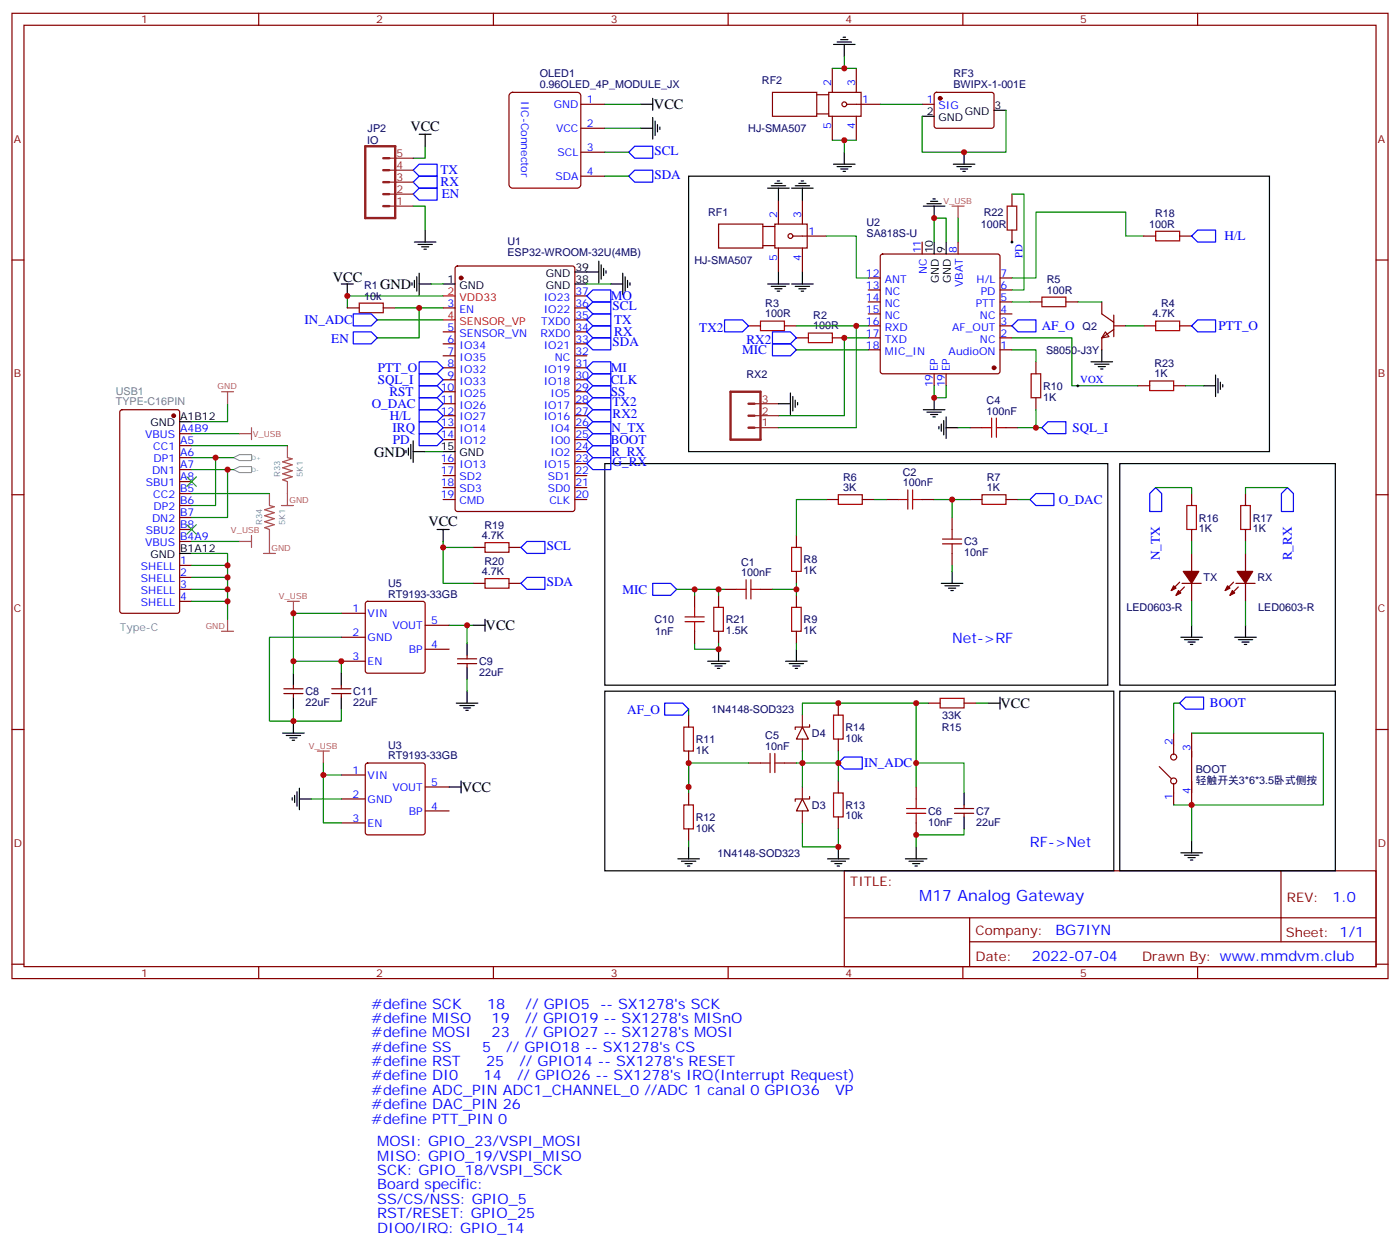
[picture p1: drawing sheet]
<svg xmlns="http://www.w3.org/2000/svg" width="412mm" height="367mm" viewBox="0 0 412 367" stroke-linecap="round" stroke-linejoin="round" font-family="sans-serif">
<g fill="none" stroke="#870000" stroke-width=".35">
<path d="M3.5 3.9h405.4v284.4h-405.4zM7.1 7.4h398.2v277.3h-398.2zM76.2 3.9v3.5M145.3 3.9v3.5M214.5 3.9v3.5M283.6 3.9v3.5M352.8 3.9v3.5M229.3 58.9v7.1M236.4 58.9v7.1M3.5 76.6h3.6M134.3 78.6l.5-.2h33.8l.7 .4v71.2l-.4 .6-34.1 .1-.7-.5v-71.1zM211.7 66h13v7.1h-13z"/>
<path d="M224.7 72.4h3.5M224.7 66.7h3.5M228.2 66h9.6v7.1h-9.6zM229.3 73.1v7M233.5 69.5h9.9M236.4 73.1v7M259.5 75l.5-.2h33.9l.5 .2 .2 .5v33.9l-.3 .5-.4 .2h-33.9l-.5-.2-.2-.5v-33.9zM271.6 71.3v3.5M282.2 71.3v3.5M336.9 69.5h3.5M347.5 69.5h3.5M405.3 76.6h3.6"/>
<path d="M102.3 90.7h3.5M112.9 90.7h3.5M130.5 90.7h3.6M130.5 97.8h3.6M169.3 90.7h3.6M169.3 97.8h3.6M169.3 94.2h3.6M169.3 87.2h3.6M220.5 96h3.5M231.1 96h3.5M234.6 99.5h3.5M245.2 99.5h3.5"/>
<path d="M255.8 99.5h3.5M255.8 96h3.5M255.8 92.5h3.5M255.8 88.9h3.5M255.8 85.4h3.5M255.8 81.9h3.5M294.6 99.5h3.5M294.6 96h3.5M294.6 92.5h3.5M294.6 88.9h3.5M294.6 85.4h3.5M294.6 81.9h3.5"/>
<path d="M303.4 88.9h3.5M314 88.9h3.5M324.6 88.9v3.6l3.5 2.4M325.6 97.8l1.1 1.4-2.1 .3zM328.1 96h3.5M328.1 97l-3.5 2.5v3.5M328.1 92.8v6.4M336.9 96h3.5M347.5 96h3.5M130.5 101.3h3.6M130.5 104.8h3.6M130.5 108.3h3.6"/>
<path d="M130.5 111.9h3.6M130.5 115.4h3.6M130.5 118.9h3.6M169.3 101.3h3.6M169.3 104.8h3.6M169.3 108.3h3.6M169.3 111.9h3.6M169.3 115.4h3.6M169.3 118.9h3.6M255.8 103h3.5M275.2 110.1v3.5M278.7 110.1v3.5"/>
<path d="M294.6 103h3.5M305.2 106.6v3.5M305.2 117.2v3.5M35.5 120.9l.5-.2h16.2l.7 .4v58.9l-.4 .6-16.5 .1-.7-.5v-58.8zM52.9 127.7h3.5M52.9 131.3h3.5M52.9 134.8h3.5M52.9 138.3h3.5M130.5 122.4h3.6M130.5 126h3.6M130.5 129.5h3.6M130.5 136.6h3.6"/>
<path d="M169.3 122.4h3.6M169.3 126h3.6M169.3 129.5h3.6M169.3 136.6h3.6M169.3 133h3.6M285.8 126h3.5M296.3 126h3.6M3.5 145.7h3.6M52.9 141.9h3.5M52.9 145.4h3.5M52.9 148.9h3.5M52.9 152.4h3.5"/>
<path d="M52.9 156h3.5M52.9 159.5h3.5M130.5 140.1h3.6M130.5 143.6h3.6M130.5 147.1h3.6M169.3 140.1h3.6M169.3 143.6h3.6M169.3 147.1h3.6M234.6 157.7v3.6M243.4 147.1h3.5M254 147.1h3.5M261.1 147.1h3.5"/>
<path d="M271.6 147.1h3.6M280.5 152.4v3.6M285.8 147.1h3.5M296.3 147.1h3.6M351 145.4v3.5M351 156v3.5M366.9 145.4v3.5M366.9 156v3.5M405.3 145.7h3.6M52.9 173.6h3.5M52.9 166.5h3.5M52.9 170.1h3.5"/>
<path d="M52.9 177.1h3.5M213.4 173.6h3.6M224 173.6h3.5M234.6 168.3v3.5M234.6 175.4v3.5M280.5 163v3.5M347.5 171.5l-2.5 2.5M348.2 171.8h5.6M348.9 172.9l-2.5 2.5M351 163v5.3M351 171.8v5.3M363.4 171.5l-2.5 2.5"/>
<path d="M364.1 171.8h5.6M364.8 172.9l-2.5 2.5M366.9 163v5.3M366.9 171.8v5.3M234.6 185.9v3.6M3.5 214.9h3.6M202.8 210.6v3.6M236.4 214.2l1.7 3.5h-3.5zM238.5 213.5v.7h-4.3v.7M246.9 207.1v3.5M246.9 217.7v3.5M273.4 207.1h3.5"/>
<path d="M284 207.1h3.5M405.3 214.9h3.6M202.8 221.2v3.6M202.8 233.6v3.5M220.5 224.8h3.5M231.1 224.8h3.5M236.4 235.3l1.7 3.6h-3.5zM238.5 234.6v.7h-4.3v.7M246.9 230v3.6M269.9 231.8v3.5M281.2 239.6h5.6M281.2 238.2h5.6"/>
<path d="M284 237.1v1.1M284 239.6v1M202.8 244.2v3.5M246.9 240.6v3.6M248.7 256.5h156.6v28.2h-156.6zM269.9 242.4v3.5M377.3 256.5v20.9M248.7 270.4h156.5M285.6 277.4h119.6M285.6 270.4v14.1M3.5 284h3.6M76.2 284.7v3.6"/>
<path d="M145.3 284.7v3.6M214.5 284.7v3.6M283.6 284.7v3.6M352.8 284.7v3.6M405.3 284h3.6"/>
<circle cx="232.8" cy="69.5" r=".71"/>
</g>
<g fill="#870000" stroke="#870000" stroke-width=".35">
<path d="M348.5 168.3h4.6l-2.1 3.5z"/>
<path d="M345.7 172.5l.7 .7-1.4 .8z"/>
<path d="M347.1 174l.7 .7-1.4 .7z"/>
<path d="M364.4 168.3h4.6l-2.1 3.5z"/>
<path d="M361.6 172.5l.7 .7-1.4 .8z"/>
<path d="M363 174l.7 .7-1.4 .7z"/>
<circle cx="135.8" cy="81.9" r=".53"/>
<circle cx="292.8" cy="108.3" r=".53"/>
<circle cx="51.2" cy="122.4" r=".53"/>
</g>
<g fill="none" stroke="#000" stroke-width=".35">
<path d="M202.8 51.9h171.1v81.1h-171.1zM226.1 55.4h6.4M227.2 54.7h4.2M228.2 54h2.2M229 53.3h.7M229.3 55.4v3.5M233.2 55.4h6.3M234.2 54.7h4.3M235.3 54h2.1M236 53.3h.7M236.4 55.4v3.5M274.1 59.3h2.1"/>
<path d="M274.8 58.6h.7M176.4 76.9v6.4M177.1 78v4.2M177.8 79.1v2.1M178.5 79.8v.7M272 60.7h6.3M273 60h4.3M275.2 60.7v3.5M275.2 71.3v3.5M278.7 71.3v3.5M100.5 83.6h3.6M102.3 83.6v3.6"/>
<path d="M121.4 83.3v.7M122.1 82.6v2.1M122.8 81.5v4.3M123.5 83.6h3.5M123.5 80.5v6.3M130.5 83.6h3.6M169.3 83.6h3.6M169.3 80.1h7.1M179.9 83.6h3.5M183.4 80.5v6.3M184.1 81.5v4.3M184.9 82.6v2.1"/>
<path d="M185.6 83.3v.7M226.1 83.6h6.4M227.2 84.3h4.2M228.2 85.1h2.2M229 85.8h.7M229.3 80.1v3.5M233.2 83.6h6.3M234.2 84.3h4.3M235.3 85.1h2.1M236 85.8h.7M236.4 80.1v3.5M275.2 117.2v3.5"/>
<path d="M321.4 106.6h6.3M322.4 107.3h4.3M323.5 108h2.1M324.2 108.7h.7M324.6 103v3.6M52.9 124.2h3.5M119.6 132.7v.7M120.3 132v2.1M121 130.9v4.2M121.7 133h3.5M121.7 129.9v6.3M130.5 133h3.6"/>
<path d="M178.2 136.6h148.1v65.2h-148.1zM272 120.7h6.3M273 121.4h4.3M274.1 122.1h2.1M274.8 122.8h.7M276.6 125.6v.7M277.3 124.9v2.1M278 123.9v4.2M278.7 122.8v6.4M278.7 126h3.5M329.8 136.6h63.5v65.2h-63.5zM52.9 163h3.5"/>
<path d="M277.3 171.8h6.3M278.3 172.5h4.3M279.4 173.2h2.1M280.1 174h.7M280.5 168.3v3.5M231.4 194.8h6.4M232.5 195.5h4.2M233.5 196.2h2.2M234.2 196.9h.7M234.6 191.2v3.6M347.8 187.7h6.4M348.9 188.4h4.2"/>
<path d="M350 189.1h2.1M350.7 189.8h.7M351 184.2v3.5M363.7 187.7h6.4M364.8 188.4h4.2M365.8 189.1h2.1M366.5 189.8h.7M366.9 184.2v3.5M178.2 203.6h149.9v52.9h-149.9zM291 207.1h3.6M294.6 205.4v3.5M329.8 203.6h63.5v52.9h-63.5z"/>
<path d="M284 233.6v3.5M199.7 253h6.3M200.7 253.7h4.3M201.8 254.4h2.1M202.5 255.1h.7M202.8 249.4v3.6M243.8 253h6.3M244.8 253.7h4.3M245.9 254.4h2.1M246.6 255.1h.7M246.9 249.4v3.6M266.7 253h6.3"/>
<path d="M267.8 253.7h4.2M268.8 254.4h2.1M269.5 255.1h.7M269.9 249.4v3.6M284 240.6v3.6M347.8 251.2h6.4M348.9 251.9h4.2M350 252.6h2.1M350.7 253.3h.7M351 247.7v3.5"/>
</g>
<path d="M130.5 87.2h3.6M130.5 94.2h3.6" fill="none" stroke="#f00" stroke-width=".35"/>
<g fill="none" stroke="#008700" stroke-width=".35">
<path d="M243.4 69.5h8.8v12.4h3.6M275.2 71.3v-7.1h3.5v7.1M336.9 69.5h-5.3v-7h-26.4v19.4h-7.1M116.4 90.7h14.1M127 83.6h3.5M130.5 87.2h-28.2v3.5M172.9 83.6h7M234.6 96h21.2M255.8 99.5h-7.1v22.9h-19.4M298.1 88.9h5.3M317.5 88.9h7.1M331.6 96h5.3"/>
<path d="M67 118.9v5.3h-10.6M234.6 103h21.2M275.2 113.6v3.6h3.5v-3.6M298.1 103h7.1v3.6M56.4 138.3h10.6v14.1h-10.6M56.4 134.8h7.1v14.1h-7.1M56.4 127.7h14.2M125.2 133h5.3M282.2 126h3.6M299.9 126h5.3M305.2 120.7v5.3h1.7M56.4 159.5h14.2"/>
<path d="M243.4 147.1h-8.8v10.6M257.5 147.1h3.6M275.2 147.1h5.3v5.3M280.5 147.1h5.3M299.9 147.1h3.5M340.4 143.6h10.6v1.8M351 159.5v3.5M366.9 159.5v3.5M379.2 143.6h-12.3v1.8M234.6 171.8v1.8h-7.1M234.6 173.6v1.8M280.5 166.5v1.8"/>
<path d="M351 177.1v7.1M366.9 177.1v7.1M234.6 189.5v1.7M202.8 208.9v1.7M269.9 207.1v24.7M273.4 207.1h-37v3.5M287.5 207.1h3.5M351 215.9h38.8v21.2h-38.8v10.6M202.8 224.8v8.8M220.5 224.8h-17.7v7M234.6 224.8h12.3M236.4 221.2v10.6"/>
<path d="M246.9 221.2v8.8M269.9 224.8h14.1v8.8M202.8 247.7v1.7M236.4 242.4v7h10.5v-5.2M284 244.2v1.7h-14.1v3.5"/>
</g>
<g fill="none" stroke="#a10000" stroke-width=".35">
<path d="M340.4 68.1h7.1v2.8h-7.1zM105.8 89.3h7.1v2.8h-7.1zM224 94.6h7.1v2.8h-7.1zM238.1 98.1h7.1v2.8h-7.1zM306.9 87.5h7.1v2.8h-7.1zM340.4 94.6h7.1v2.8h-7.1zM303.7 110.1h2.9v7.1h-2.9zM289.3 126h2.8M292.1 123.2v5.6M293.5 126h2.8M293.5 123.2v5.6M246.9 145.7h7.1v2.9h-7.1z"/>
<path d="M264.6 147.1h2.8M267.4 144.3v5.7M268.8 147.1h2.8M268.8 144.3v5.7M277.6 158.8h5.7M280.5 156v2.8M289.3 145.7h7v2.9h-7zM349.6 148.9h2.8v7.1h-2.8zM365.5 148.9h2.8v7.1h-2.8zM217 173.6h2.8M219.8 170.8v5.6M221.2 173.6h2.8"/>
<path d="M221.2 170.8v5.6M233.2 161.3h2.8v7h-2.8zM233.2 178.9h2.8v7h-2.8zM277.6 160.2h5.7M280.5 160.2v2.8M201.4 214.2h2.9v7h-2.9zM245.5 210.6h2.9v7.1h-2.9zM276.9 205.7h7.1v2.8h-7.1zM201.4 237.1h2.9v7.1h-2.9zM224 224.8h2.8M226.8 221.9v5.7M228.2 221.9v5.7"/>
<path d="M228.2 224.8h2.9M245.5 233.6h2.9v7h-2.9zM267.1 238.2h5.6M267.1 239.6h5.6M269.9 235.3v2.9M269.9 239.6v2.8"/>
</g>
<g fill="none" stroke="#00f" stroke-width=".35">
<path d="M351 69.5l1.8-1.7h5.3v3.5h-5.3zM104.1 92.5h5.3l1.7 1.7-1.7 1.8h-5.3zM172.9 90.7l1.7-1.8h5.3v3.6h-5.3zM213.4 94.2h5.3l1.8 1.8-1.8 1.8h-5.3zM227.5 97.8h5.3l1.8 1.7-1.8 1.8h-5.3zM298.1 96l1.8-1.8h5.3v3.6h-5.3zM351 96l1.8-1.8h5.3v3.6h-5.3zM123.5 117.2h5.3l1.7 1.7-1.7 1.8h-5.3zM123.5 110.1h5.3l1.7 1.8-1.7 1.7h-5.3zM123.5 106.6h5.3l1.7 1.7-1.7 1.8h-5.3zM172.9 118.9l1.7-1.7h5.3v3.5h-5.3zM227.5 101.3h5.3l1.8 1.7-1.8 1.8h-5.3z"/>
<path d="M123.5 120.7h5.3l1.7 1.7-1.7 1.8h-5.3zM172.9 122.4l1.7-1.7h5.3v3.5h-5.3zM172.9 133l1.7-1.7h5.3v3.5h-5.3zM172.9 126l1.7-1.8h5.3v3.5h-5.3zM172.9 129.5l1.7-1.8h5.3v3.6h-5.3zM306.9 126l1.8-1.8h5.3v3.5h-5.3zM303.4 147.1l1.8-1.7h5.2v3.5h-5.2zM340.4 143.6l1.8 1.8v5.3h-3.5v-5.3zM379.2 143.6l1.8 1.8v5.3h-3.5v-5.3zM192.3 171.8h5.3l1.7 1.8-1.7 1.8h-5.3zM195.8 207.1h5.3l1.7 1.8-1.7 1.7h-5.3zM347.5 207.1l1.7-1.7h5.3v3.5h-5.3z"/>
<path d="M246.9 224.8l1.8-1.8h5.3v3.5h-5.3z"/>
</g>
<path d="M236.4 210.6v3.6M236.4 217.7v3.5M236.4 231.8v3.5M236.4 238.9v3.5" fill="none" stroke="#8c2424" stroke-width=".35"/>
<path d="M55 154.6l2.9 2.8M55 140.4l2.9 2.9M57.9 154.6l-2.9 2.8M57.9 140.4l-2.9 2.9" fill="none" stroke="#3c3" stroke-width=".35"/>
<path d="M65.3 115.4h3.5M67 115.4v3.5M70.6 127.7h3.5M74.1 126v3.5M70.6 159.5h3.5M74.1 157.7v3.6M65.3 185.9h3.5M67 182.4v3.5" fill="none" stroke="#a64a4a" stroke-width=".35"/>
<g fill="#fff" stroke="#828282" stroke-width=".29">
<path d="M68.8 134.8l1.8-.9h3.5v1.8h-3.5z"/>
<path d="M68.8 138.3l1.8-.9h3.5v1.8h-3.5z"/>
</g>
<g fill="none" stroke="#008700" stroke-width=".35">
<path d="M248.7 16.6v3.5M178.2 30.7h10.5M178.2 37.8h10.5M245.2 20.1h7M259.3 30.7h12.3M296.3 32.5v12.3h-24.7v-10.5M125.2 43.1v3.5h-3.5M178.2 44.8h7M178.2 51.9h7M245.2 41.3h7M248.7 41.3v3.5M298.1 57.2h3.5v28.2h-3.5"/>
<path d="M121.7 60.7h3.5v7.1M282.2 64.2v7.1M111.1 94.2h19.4M123.5 90.7v8.8h-12.4M252.2 96v30h-22.9M298.1 99.5h17.6v14.1h19.4M349.2 113.6h5.3M56.4 131.3h28.3M63.5 134.8h5.3M67 138.3h1.8M56.4 145.4h23M130.5 159.5v1.8h8.8"/>
<path d="M56.4 163h10.6v19.4M56.4 166.5h10.6M56.4 170.1h10.6M56.4 173.6h10.6M56.4 177.1h10.6M130.5 161.3v10.5h8.8M199.3 173.6h14.1M204.6 173.6v1.8M211.7 173.6v1.8M86.4 194.8v3.5M100.5 180.7h-14.1v14.1h14.1v3.5M100.5 187.7h-21.1v24.7h7v-3.5"/>
<path d="M132.3 184.2h7M137.6 184.2v5.3M204.6 189.5v1.7h7.1v-1.7M100.5 208.9v3.5h-14.1M137.6 200.1v3.5M347.5 207.1h-1.8v8.8M91.7 235.3h8.8M95.2 224.8v3.5h5.3M95.2 228.3v14.1h5.3M345.7 237.1h5.3"/>
</g>
<g fill="none" stroke="#a64a4a" stroke-width=".35">
<path d="M280.5 60.7h3.5M282.2 60.7v3.5M84.7 131.3v3.5l1.4 .3-2.8 .9 2.8 .9-2.8 .9 2.8 .9-2.8 .9 2.8 .8-2.8 .9 1.4 .6M79.4 148.9l1.4 .4-2.8 .8 2.8 .9-2.8 .9 2.8 .9-2.8 .9 2.8 .9-2.8 .8 1.4 .6M79.4 145.4v3.5M79.4 156v7M82.9 148.9h3.5M84.7 141.9v7M77.6 163h3.5M84.7 177.1h3.5M86.4 177.1v3.6M93.5 221.2h3.5"/>
<path d="M95.2 221.2v3.6"/>
</g>
<g fill="none" stroke="#870000" stroke-width=".35">
<path d="M150.2 27.6l.8-.4h19l.9 .4 .2 .7v26.1l-.5 .8-.6 .2h-19l-.9-.5-.2-.5v-26.1zM171.1 37.8h7.1M171.1 30.7h7.1M227.5 27.2h13.1v7.1h-13.1zM240.6 33.5h3.5M240.6 27.9h3.5M244.1 27.2h9.5v7.1h-9.5zM245.2 20.1v7.1M245.2 34.3v7M249.4 30.7h9.9M252.2 20.1v7.1M252.2 34.3v7"/>
<path d="M271.6 30.7h3.6M275.4 27.4l.5-.2 16.5 .1 .4 .6-.1 9.5-.6 .4-16.5-.1-.4-.6v-9.2zM171.1 51.9h7.1M171.1 44.8h7.1M298.1 57.2v3.5M298.1 67.8v3.5M335.1 113.6h3.6M345.7 113.6h3.5M107.8 177.3l.5-.2h16.2l.5 .2 .2 .5v19.8l-.2 .5-.5 .2h-16.2l-.5-.2-.2-.5v-19.8zM139.3 161.3h3.6M139.3 171.8h3.6M149.9 161.3h3.6"/>
<path d="M149.9 171.8h3.6M204.6 175.4v3.5M211.7 175.4v3.5M100.5 180.7h7.1M100.5 187.7h7.1M100.5 194.8h7.1M125.2 191.2h7.1M125.2 184.2h7.1M134.8 195.5h5.6M134.8 194.1h5.6M137.6 193v1.1M137.6 195.5v1"/>
<path d="M204.6 185.9v3.6M211.7 185.9v3.6M83.6 204.3h5.7M83.6 202.9h5.7M86.4 201.8v1.1M86.4 204.3v1.1M97.7 204.3h5.7M97.7 202.9h5.7M100.5 201.8v1.1M100.5 204.3v1.1M345.7 215.9v6.4M351 215.9v21.2"/>
<path d="M100.5 228.3h7.1M100.5 235.3h7.1M107.8 225l.5-.2h16.2l.5 .2 .2 .5v19.7l-.2 .5-.5 .2h-16.2l-.5-.2-.2-.5v-19.7zM125.2 238.9h7.1M125.2 231.8h7.1M341.5 225.8l3.5 3.5M345.7 230.8v6.3M100.5 242.4h7.1"/>
<circle cx="248.7" cy="30.7" r=".71"/>
<circle cx="345.7" cy="223" r=".88"/>
<circle cx="345.7" cy="230" r=".88"/>
</g>
<g fill="none" stroke="#000" stroke-width=".35">
<path d="M245.5 13.1h6.4M246.6 12.4h4.2M247.6 11.7h2.2M248.4 11h.7M248.7 13.1v3.5M123.5 39.5h3.5M125.2 39.5v3.6M188.7 30.7h3.6M188.7 37.8h3.6M192.3 29v3.5M192.3 34.6v6.4M193 35.7v4.2"/>
<path d="M193.7 36.7v2.1M194.4 37.4v.7M271.6 34.3h3.6M292.8 32.5h3.5M245.5 48.4h6.4M246.6 49.1h4.2M247.6 49.8h2.2M248.4 50.5h.7M248.7 44.8v3.6M280.8 48.4h6.4M281.9 49.1h4.2M282.9 49.8h2.1"/>
<path d="M283.6 50.5h.7M284 44.8v3.6M122.1 71.3h6.3M123.1 72h4.3M124.2 72.7h2.1M124.9 73.4h.7M125.2 67.8v3.5M229.3 118.9h3.5M232.8 115.7v6.4M233.5 116.8v4.2M234.2 117.9v2.1M234.9 118.6v.7"/>
<path d="M354.5 113.6h3.6M358.1 110.5v6.3M358.8 111.5v4.2M359.5 112.6v2.1M360.2 113.3v.7M128.8 156h3.5M130.5 156v3.5M86.4 198.3v3.5M100.5 198.3v3.5M137.6 189.5v3.5M137.6 196.5v3.6M139.3 184.2h3.6"/>
<path d="M142.9 182.4v3.5M208.5 194.8h6.3M209.5 195.5h4.3M210.6 196.2h2.1M211.3 196.9h.7M211.7 191.2v3.6M83.3 215.9h6.3M84.3 216.6h4.2M85.4 217.3h2.1M86.1 218.1h.7M86.4 205.4v3.5M86.4 212.4v3.5"/>
<path d="M100.5 205.4v3.5M134.4 207.1h6.4M135.5 207.8h4.2M136.5 208.5h2.1M137.2 209.2h.7M137.6 203.6v3.5M86.1 235v.7M86.8 234.3v2.1M87.5 233.2v4.3M88.2 235.3h3.5M88.2 232.2v6.3M132.3 231.8h3.5"/>
<path d="M135.8 230v3.6"/>
</g>
<g fill="none" stroke="#00f" stroke-width=".35">
<path d="M121.7 50.1l1.8-1.7h5.3v3.5h-5.3zM121.7 53.7l1.8-1.8h5.3v3.5h-5.3zM121.7 57.2l1.8-1.8h5.3v3.5h-5.3zM187 43.1h5.3v3.5h-5.3l-1.8-1.8zM187 50.1h5.3v3.6h-5.3l-1.8-1.8zM104.1 97.8h5.3l1.7 1.7-1.7 1.8h-5.3zM172.9 94.2l1.7-1.7h5.3v3.5h-5.3zM172.9 97.8l1.7-1.8h5.3v3.5h-5.3zM174.6 85.4h5.3v3.5h-5.3l-1.7-1.7zM123.5 113.6h5.3l1.7 1.8-1.7 1.8h-5.3zM172.9 101.3l1.7-1.8h5.3v3.5h-5.3zM172.9 115.4l1.7-1.8h5.3v3.6h-5.3z"/>
<path d="M172.9 108.3l1.7-1.7h5.3v3.5h-5.3zM174.6 110.1h5.3v3.5h-5.3l-1.7-1.7zM123.5 124.2h5.3l1.7 1.8-1.7 1.7h-5.3zM123.5 127.7h5.3l1.7 1.8-1.7 1.8h-5.3zM172.9 136.6l1.7-1.8h5.3v3.5h-5.3zM153.5 161.3l1.7-1.8h5.3v3.5h-5.3zM153.5 171.8l1.7-1.7h5.3v3.5h-5.3z"/>
</g>
<path d="M107.6 43.1h8.8v21.1h-8.8zM112.9 53.7h1.8M112.9 57.2h1.8M112.9 46.6h1.8M112.9 50.1h1.8M112.9 60.7h1.8M215.2 115.4h8.8v14.1h-8.8zM220.5 118.9h1.7M220.5 122.4h1.7M220.5 126h1.7" fill="none" stroke="#8c2424" stroke-width=".71"/>
<path d="M114.7 57.2h7M114.7 53.7h7M114.7 50.1h7M114.7 46.6h7M114.7 60.7h7M222.2 118.9h7.1M222.2 126h7.1M222.2 122.4h7.1" fill="none" stroke="#8c2424" stroke-width=".35"/>
<path d="M296.7 60.7h2.8v7.1h-2.8zM338.7 112.2h7v2.8h-7zM142.9 159.8h7v2.9h-7zM142.9 170.4h7v2.8h-7zM204.6 178.9v2.8M210.3 178.9h2.8v7h-2.8zM201.8 181.7h5.6M201.8 183.1h5.6M204.6 183.1v2.8" fill="none" stroke="#a10000" stroke-width=".35"/>
<circle cx="276.9" cy="29" r=".53" fill="#870000" stroke="#870000" stroke-width=".35"/>
<path d="M297.7 71.3h.7M298.1 70.9v.7M317.1 113.6h.8M317.5 113.3v.7" fill="none" stroke="#000" stroke-width=".29"/>
<g fill="#c00">
<circle cx="102.3" cy="87.2" r=".88"/>
<circle cx="275.2" cy="117.2" r=".88"/>
<circle cx="275.2" cy="64.2" r=".88"/>
<circle cx="280.5" cy="147.1" r=".88"/>
<circle cx="234.6" cy="173.6" r=".88"/>
<circle cx="305.2" cy="126" r=".88"/>
<circle cx="202.8" cy="231.8" r=".88"/>
<circle cx="246.9" cy="224.8" r=".88"/>
<circle cx="269.9" cy="224.8" r=".88"/>
<circle cx="269.9" cy="245.9" r=".88"/>
<circle cx="246.9" cy="207.1" r=".88"/>
<circle cx="236.4" cy="224.8" r=".88"/>
<circle cx="246.9" cy="249.4" r=".88"/>
<circle cx="63.5" cy="134.8" r=".88"/>
<circle cx="67" cy="138.3" r=".88"/>
<circle cx="67" cy="166.5" r=".88"/>
<circle cx="67" cy="170.1" r=".88"/>
<circle cx="67" cy="173.6" r=".88"/>
<circle cx="67" cy="177.1" r=".88"/>
<circle cx="86.4" cy="180.7" r=".88"/>
<circle cx="137.6" cy="184.2" r=".88"/>
<circle cx="86.4" cy="194.8" r=".88"/>
<circle cx="86.4" cy="212.4" r=".88"/>
<circle cx="123.5" cy="90.7" r=".88"/>
<circle cx="130.5" cy="161.3" r=".88"/>
<circle cx="211.7" cy="173.6" r=".88"/>
<circle cx="211.7" cy="191.2" r=".88"/>
<circle cx="204.6" cy="173.6" r=".88"/>
<circle cx="351" cy="237.1" r=".88"/>
<circle cx="284" cy="44.8" r=".88"/>
<circle cx="248.7" cy="41.3" r=".88"/>
<circle cx="248.7" cy="20.1" r=".88"/>
<circle cx="100.5" cy="194.8" r=".88"/>
<circle cx="248.7" cy="99.5" r=".88"/>
<circle cx="252.2" cy="96" r=".88"/>
<circle cx="95.3" cy="228.3" r=".88"/>
<circle cx="202.8" cy="224.8" r=".88"/>
<circle cx="269.9" cy="207.1" r=".88"/>
</g>
<text font-size="4.6" fill="#00f" x="270.8" y="265.5">M17 Analog Gateway</text>
<g font-size="4.2">
<text x="192.6" y="32.1">VCC</text>
<text x="120.9" y="38.5">VCC</text>
<text x="98.1" y="82.9">VCC</text>
<text x="112" y="85.1">GND</text>
<text x="110.2" y="134.5">GND</text>
<text x="126.2" y="154.8">VCC</text>
<text x="143.1" y="185.7">VCC</text>
<text x="294.7" y="208.5">VCC</text>
<text x="136" y="233.3">VCC</text>
</g>
<g font-size="4.2" fill="#00f">
<text x="280.5" y="189.5">Net-&gt;RF</text>
<text x="303.4" y="249.4">RF-&gt;Net</text>
<text x="392.5" y="265.8">1.0</text>
<text x="310.9" y="275.3">BG7IYN</text>
<text x="304" y="283.1">2022-07-04</text>
<text x="109.4" y="297.1">#define SCK</text>
<text x="143.5" y="297.1">18</text>
<text x="154.8" y="297.1">// GPIO5</text>
<text x="176.8" y="297.1">-- SX1278's SCK</text>
<text x="109.4" y="301.3">#define MISO</text>
<text x="109.4" y="305.5">#define MOSI</text>
<text x="144.8" y="301.3">19</text>
<text x="144.8" y="305.5">23</text>
<text x="154.6" y="301.3">// GPIO19 -- SX1278's MISnO</text>
<text x="154.6" y="305.5">// GPIO27 -- SX1278's MOSI</text>
<text x="109.4" y="309.8">#define SS</text>
<text x="142" y="309.8">5</text>
<text x="149.2" y="309.8">// GPIO18 -- SX1278's CS</text>
<text x="109.4" y="314">#define RST</text>
<text x="143.2" y="314">25</text>
<text x="153" y="314">// GPIO14 -- SX1278's RESET</text>
<text x="109.4" y="318.2">#define DI0</text>
<text x="109.4" y="322.5">#define ADC_PIN ADC1_CHANNEL_0 //ADC 1 canal 0 GPIO36</text>
<text x="142.5" y="318.2">14</text>
<text x="152.3" y="318.2">// GPIO26 -- SX1278's IRQ(Interrupt Request)</text>
<text x="246" y="322.5">VP</text>
<text x="109.4" y="326.7">#define DAC_PIN 26</text>
<text x="109.4" y="330.9">#define PTT_PIN 0</text>
<text x="111.1" y="337.6">MOSI: GPIO_23/VSPI_MOSI</text>
<text x="111.1" y="341.9">MISO: GPIO_19/VSPI_MISO</text>
<text x="111.1" y="346.1">SCK: GPIO_18/VSPI_SCK</text>
<text x="111.1" y="350.3">Board specific:</text>
<text x="111.1" y="354.6">SS/CS/NSS: GPIO_5</text>
<text x="111.1" y="358.8">RST/RESET: GPIO_25</text>
<text x="111.1" y="363">DIO0/IRQ: GPIO_14</text>
</g>
<g font-size="3.9" fill="#00f">
<text x="192.8" y="45.6">SCL</text>
<text x="129.8" y="51.4">TX</text>
<text x="192.8" y="52.7">SDA</text>
<text x="129.8" y="54.9">RX</text>
<text x="130.1" y="58.4">EN</text>
<text x="360.7" y="70.8">H/L</text>
<text x="179.9" y="88.4">MO</text>
<text x="89.7" y="95.5">IN_ADC</text>
<text x="180.4" y="91.5">SCL</text>
<text x="180.9" y="95.5">TX</text>
<text x="97.6" y="100.9">EN</text>
<text x="180.9" y="99">RX</text>
<text x="206" y="97.7">TX2</text>
<text x="219.9" y="101.3">RX2</text>
<text x="306.9" y="97.2">AF_O</text>
<text x="359" y="97.3">PTT_O</text>
<text x="180.4" y="102">SDA</text>
<text x="218.6" y="104.3">MIC</text>
<text x="111.3" y="113.1">SQL_I</text>
<text x="111.3" y="109.6">PTT_O</text>
<text x="179.9" y="113.1">CLK</text>
<text x="179.9" y="109.6">MI</text>
<text x="114.7" y="116.6">RST</text>
<text x="179.9" y="116.7">SS</text>
<text x="180.4" y="119.7">TX2</text>
<text x="109.5" y="120.2">O_DAC</text>
<text x="114.8" y="123.7">H/L</text>
<text x="180.4" y="123.2">RX2</text>
<text x="115.6" y="127.2">IRQ</text>
<text x="115.8" y="130.8">PD</text>
<text x="179.9" y="130.8">BOOT</text>
<text x="180.1" y="127.2">N_TX</text>
<text x="315.9" y="127.3">SQL_I</text>
<text x="180.1" y="134.3">R_RX</text>
<text x="180.4" y="137.3">G_RX</text>
<text x="311.9" y="148.4">O_DAC</text>
<text x="161" y="162">SCL</text>
<text x="341.7" y="165.1" transform="rotate(-90 341.7 165.1)">N_TX</text>
<text x="380.5" y="165.1" transform="rotate(-90 380.5 165.1)">R_RX</text>
<text x="161" y="172.6">SDA</text>
<text x="183.3" y="174.9">MIC</text>
<text x="356.4" y="208.4">BOOT</text>
<text x="184.7" y="210.2">AF_O</text>
<text x="254.5" y="226">IN_ADC</text>
</g>
<g font-size="3.9" fill="#800">
<text x="250.5" y="261.1">TITLE:</text>
<text x="379.1" y="265.8">REV:</text>
<text x="287.4" y="275.3">Company:</text>
<text x="378.7" y="275.9">Sheet: 1/1</text>
<text x="287.4" y="283">Date:</text>
<text x="336.4" y="283.1">Drawn By: www.mmdvm.club</text>
</g>
<g font-size="3.2" fill="#800">
<text x="41.6" y="6.9">1</text>
<text x="110.8" y="6.9">2</text>
<text x="179.9" y="6.9">3</text>
<text x="249.1" y="6.9">4</text>
<text x="318.2" y="6.9">5</text>
<text x="4.1" y="42">A</text>
<text x="405.9" y="42">A</text>
<text x="4.1" y="111.2">B</text>
<text x="405.9" y="111.2">B</text>
<text x="4.1" y="180.3">C</text>
<text x="405.9" y="180.3">C</text>
<text x="4.1" y="249.4">D</text>
<text x="405.9" y="249.4">D</text>
<text x="41.6" y="287.7">1</text>
<text x="110.8" y="287.7">2</text>
<text x="179.9" y="287.7">3</text>
<text x="249.1" y="287.7">4</text>
<text x="318.2" y="287.7">5</text>
</g>
<g font-size="3.2" fill="#000080">
<text x="159" y="22.7">OLED1</text>
<text x="280.8" y="22.7">RF3</text>
<text x="159" y="25.9">0.96OLED_4P_MODULE_JX</text>
<text x="224.4" y="24.8">RF2</text>
<text x="280.8" y="25.9">BWIPX-1-001E</text>
<text x="108.3" y="38.9">JP2</text>
<text x="220.4" y="38.9">HJ-SMA507</text>
<text x="108.2" y="42.5">IO</text>
<text x="208.6" y="63.6">RF1</text>
<text x="289.8" y="63.6">R22</text>
<text x="340.2" y="64">R18</text>
<text x="255.2" y="69.7">SA818S-U</text>
<text x="255.2" y="66.5">U2</text>
<text x="288.9" y="67.2">100R</text>
<text x="338.5" y="67.1">100R</text>
<text x="149.5" y="75.4">ESP32-WROOM-32U(4MB)</text>
<text x="149.5" y="72.1">U1</text>
<text x="204.6" y="77.7">HJ-SMA507</text>
<text x="308.3" y="83.4">R5</text>
<text x="107.3" y="88.2">10k</text>
<text x="107.3" y="85.2">R1</text>
<text x="308.3" y="86.5">100R</text>
<text x="225.4" y="93.5">100R</text>
<text x="225.4" y="90.4">R3</text>
<text x="239.6" y="94">R2</text>
<text x="339.5" y="93.5">4.7K</text>
<text x="342" y="90.4">R4</text>
<text x="239.6" y="97">100R</text>
<text x="318.9" y="97.2">Q2</text>
<text x="308.2" y="104.2">S8050-J3Y</text>
<text x="219.9" y="111.3">RX2</text>
<text x="340.1" y="111.2">1K</text>
<text x="340.1" y="108.1">R23</text>
<text x="290.6" y="119.1">C4</text>
<text x="307.3" y="118">1K</text>
<text x="307.3" y="114.8">R10</text>
<text x="290.6" y="122.1">100nF</text>
<text x="248.4" y="141.6">R6</text>
<text x="265.9" y="143.3">100nF</text>
<text x="265.9" y="140.2">C2</text>
<text x="290.7" y="141.6">R7</text>
<text x="248.4" y="144.7">3K</text>
<text x="290.7" y="144.7">1K</text>
<text x="142.7" y="155.7">R19</text>
<text x="353.1" y="153.6">R16</text>
<text x="369" y="153.6">R17</text>
<text x="142" y="158.8">4.7K</text>
<text x="284" y="160.6">C3</text>
<text x="353.1" y="156.7">1K</text>
<text x="369" y="156.7">1K</text>
<text x="142.7" y="166.3">R20</text>
<text x="218.3" y="166.7">C1</text>
<text x="236.7" y="165.9">R8</text>
<text x="284" y="163.8">10nF</text>
<text x="114.3" y="172.9">U5</text>
<text x="142" y="169.4">4.7K</text>
<text x="218.3" y="169.7">100nF</text>
<text x="236.7" y="169.1">1K</text>
<text x="354.5" y="171.3">TX</text>
<text x="370.4" y="171.3">RX</text>
<text x="114.3" y="176.1">RT9193-33GB</text>
<text x="192.8" y="183.6">C10</text>
<text x="213.8" y="183.6">R21</text>
<text x="236.7" y="183.6">R9</text>
<text x="331.8" y="180.1">LED0603-R</text>
<text x="370.6" y="180">LED0603-R</text>
<text x="193" y="187.1">1nF</text>
<text x="213.8" y="186.7">1.5K</text>
<text x="236.7" y="186.7">1K</text>
<text x="141.1" y="195.9">C9</text>
<text x="141.1" y="199.1">22uF</text>
<text x="90" y="207.9">22uF</text>
<text x="90" y="204.7">C8</text>
<text x="104.1" y="207.9">22uF</text>
<text x="104.1" y="204.7">C11</text>
<text x="209.6" y="210">1N4148-SOD323</text>
<text x="249.1" y="215.4">R14</text>
<text x="277.4" y="215.3">R15</text>
<text x="277.5" y="211.8">33K</text>
<text x="114.3" y="220.5">U3</text>
<text x="205" y="218.8">R11</text>
<text x="225.4" y="220.9">10nF</text>
<text x="225.4" y="217.8">C5</text>
<text x="239.2" y="217.1">D4</text>
<text x="249.1" y="218.5">10k</text>
<text x="114.3" y="223.7">RT9193-33GB</text>
<text x="205" y="222">1K</text>
<text x="352.2" y="227.7">BOOT</text>
<text x="352.2" y="230.9">轻触开关3*6*3.5卧式侧按</text>
<text x="239.2" y="238.3">D3</text>
<text x="249.1" y="238.3">R13</text>
<text x="273.4" y="240">C6</text>
<text x="287.5" y="240">C7</text>
<text x="205" y="244.9">10K</text>
<text x="205" y="241.8">R12</text>
<text x="249.1" y="241.4">10k</text>
<text x="273.4" y="243.2">10nF</text>
<text x="287.5" y="243.2">22uF</text>
<text x="211.4" y="252.4">1N4148-SOD323</text>
</g>
<g font-size="3.2" fill="#00f">
<text x="153.6" y="29.8" transform="rotate(90 153.6 29.8)">IIC-Connector</text>
<text x="244.8" y="25.4" transform="rotate(-90 244.8 25.4)">2</text>
<text x="251.9" y="25.4" transform="rotate(-90 251.9 25.4)">3</text>
<text x="163.1" y="31.8">GND</text>
<text x="172.9" y="30.4">1</text>
<text x="254" y="30.4">1</text>
<text x="273" y="30.4">1</text>
<text x="276.5" y="32.1">SIG</text>
<text x="163.8" y="38.8">VCC</text>
<text x="172.9" y="37.4">2</text>
<text x="244.8" y="38" transform="rotate(-90 244.8 38)">5</text>
<text x="251.9" y="38" transform="rotate(-90 251.9 38)">4</text>
<text x="164.2" y="45.9">SCL</text>
<text x="172.9" y="44.5">3</text>
<text x="163.6" y="53">SDA</text>
<text x="172.9" y="51.5">4</text>
<text x="229" y="64.2" transform="rotate(-90 229 64.2)">2</text>
<text x="236" y="64.2" transform="rotate(-90 236 64.2)">3</text>
<text x="238.1" y="69.2">1</text>
<text x="229" y="76.8" transform="rotate(-90 229 76.8)">5</text>
<text x="236" y="76.8" transform="rotate(-90 236 76.8)">4</text>
<text x="271.3" y="74.6" transform="rotate(-90 271.3 74.6)">11</text>
<text x="281.9" y="74.6" transform="rotate(-90 281.9 74.6)">8</text>
<text x="301.2" y="75.9" transform="rotate(-90 301.2 75.9)">PD</text>
<text x="255.1" y="81.5">12</text>
<text x="260.6" y="83.3">ANT</text>
<text x="273" y="80.7" transform="rotate(-90 273 80.7)">NC</text>
<text x="287.7" y="83.3">H/L</text>
<text x="294.7" y="81.5">7</text>
<text x="160.2" y="88.6">IO23</text>
<text x="169.5" y="86.8">37</text>
<text x="255.1" y="85.1">13</text>
<text x="255.1" y="88.6">14</text>
<text x="260.6" y="86.8">NC</text>
<text x="283.6" y="84.6" transform="rotate(-90 283.6 84.6)">VBAT</text>
<text x="288.9" y="86.8">PD</text>
<text x="294.7" y="88.6">5</text>
<text x="294.7" y="85.1">6</text>
<text x="131.9" y="90.3">3</text>
<text x="135.4" y="92.1">EN</text>
<text x="159.4" y="95.6">TXD0</text>
<text x="160.2" y="92.1">IO22</text>
<text x="169.5" y="93.9">35</text>
<text x="169.5" y="90.3">36</text>
<text x="255.1" y="92.1">15</text>
<text x="255.1" y="95.6">16</text>
<text x="260.6" y="90.3">NC</text>
<text x="260.6" y="93.9">NC</text>
<text x="287.4" y="90.3">PTT</text>
<text x="288.7" y="93.9">NC</text>
<text x="294.7" y="95.6">3</text>
<text x="294.7" y="92.1">4</text>
<text x="131.9" y="97.4">5</text>
<text x="131.9" y="100.9">6</text>
<text x="135.4" y="99.2">SENSOR_VN</text>
<text x="159.2" y="99.2">RXD0</text>
<text x="169.5" y="100.9">33</text>
<text x="169.5" y="97.4">34</text>
<text x="255.1" y="99.2">17</text>
<text x="260.6" y="97.4">RXD</text>
<text x="260.6" y="100.9">TXD</text>
<text x="280.5" y="97.4">AF_OUT</text>
<text x="288.7" y="100.9">NC</text>
<text x="294.7" y="99.2">2</text>
<text x="131.9" y="104.5">7</text>
<text x="131.9" y="108">8</text>
<text x="135.4" y="102.7">IO34</text>
<text x="135.4" y="106.2">IO35</text>
<text x="160.2" y="102.7">IO21</text>
<text x="163.4" y="106.2">NC</text>
<text x="169.5" y="108">31</text>
<text x="169.5" y="104.5">32</text>
<text x="255.1" y="102.7">18</text>
<text x="260.6" y="104.5">MIC_IN</text>
<text x="279.4" y="104.5">AudioON</text>
<text x="294.7" y="102.7">1</text>
<text x="131.9" y="111.5">9</text>
<text x="135.4" y="109.7">IO32</text>
<text x="135.4" y="113.3">IO33</text>
<text x="160.2" y="113.3">IO18</text>
<text x="160.2" y="109.7">IO19</text>
<text x="169.5" y="111.5">30</text>
<text x="276.2" y="109.4" transform="rotate(-90 276.2 109.4)">EP</text>
<text x="279.8" y="109.4" transform="rotate(-90 279.8 109.4)">EP</text>
<text x="318.2" y="112.7">VOX</text>
<text x="129.8" y="115">10</text>
<text x="129.8" y="118.6">11</text>
<text x="135.4" y="116.8">IO25</text>
<text x="162.2" y="116.8">IO5</text>
<text x="169.5" y="118.6">28</text>
<text x="169.5" y="115">29</text>
<text x="274.8" y="114.1" transform="rotate(-90 274.8 114.1)">19</text>
<text x="278.3" y="114.1" transform="rotate(-90 278.3 114.1)">19</text>
<text x="129.8" y="122.1">12</text>
<text x="129.8" y="125.6">13</text>
<text x="135.4" y="120.3">IO26</text>
<text x="135.4" y="123.9">IO27</text>
<text x="160.2" y="123.9">IO16</text>
<text x="160.2" y="120.3">IO17</text>
<text x="169.5" y="125.6">26</text>
<text x="169.5" y="122.1">27</text>
<text x="42.8" y="129.2">VBUS</text>
<text x="53.1" y="127.4">A4B9</text>
<text x="53.1" y="130.9">A5</text>
<text x="129.8" y="129.2">14</text>
<text x="135.4" y="127.4">IO14</text>
<text x="135.4" y="130.9">IO12</text>
<text x="162.2" y="130.9">IO0</text>
<text x="162.2" y="127.4">IO4</text>
<text x="169.5" y="129.2">25</text>
<text x="45.2" y="132.7">CC1</text>
<text x="45.2" y="136.2">DP1</text>
<text x="53.1" y="134.4">A6</text>
<text x="53.1" y="138">A7</text>
<text x="129.8" y="136.2">16</text>
<text x="135.4" y="138">IO13</text>
<text x="160.2" y="138">IO15</text>
<text x="162.2" y="134.4">IO2</text>
<text x="169.5" y="136.2">23</text>
<text x="169.5" y="132.7">24</text>
<text x="42.9" y="143.3">SBU1</text>
<text x="44.8" y="139.7">DN1</text>
<text x="53.1" y="141.5">A8</text>
<text x="129.8" y="139.7">17</text>
<text x="129.8" y="143.3">18</text>
<text x="135.4" y="141.5">SD2</text>
<text x="161.4" y="141.5">SD1</text>
<text x="169.5" y="143.3">21</text>
<text x="169.5" y="139.7">22</text>
<text x="45.2" y="146.8">CC2</text>
<text x="53.1" y="145">B5</text>
<text x="53.1" y="148.6">B6</text>
<text x="129.8" y="146.8">19</text>
<text x="135.4" y="145">SD3</text>
<text x="135.4" y="148.6">CMD</text>
<text x="161.4" y="145">SD0</text>
<text x="161.9" y="148.6">CLK</text>
<text x="169.5" y="146.8">20</text>
<text x="44.8" y="153.8">DN2</text>
<text x="45.2" y="150.3">DP2</text>
<text x="53.1" y="152.1">B7</text>
<text x="53.1" y="155.6">B8</text>
<text x="42.8" y="160.9">VBUS</text>
<text x="42.9" y="157.4">SBU2</text>
<text x="53.1" y="159.1">B4A9</text>
<text x="41.5" y="168">SHELL</text>
<text x="53.1" y="166.2">1</text>
<text x="41.5" y="171.5">SHELL</text>
<text x="53.1" y="169.7">2</text>
<text x="53.1" y="173.2">3</text>
<text x="41.5" y="175">SHELL</text>
<text x="41.5" y="178.5">SHELL</text>
<text x="53.1" y="176.8">4</text>
<text x="103.8" y="180.3">1</text>
<text x="108.3" y="181.7">VIN</text>
<text x="115.6" y="185.2">VOUT</text>
<text x="127" y="183.8">5</text>
<text x="103.8" y="187.4">2</text>
<text x="108.3" y="188.8">GND</text>
<text x="127" y="190.9">4</text>
<text x="103.8" y="194.4">3</text>
<text x="108.3" y="195.8">EN</text>
<text x="120.4" y="192.3">BP</text>
<text x="345.4" y="219.5" transform="rotate(-90 345.4 219.5)">2</text>
<text x="350.7" y="221.2" transform="rotate(-90 350.7 221.2)">3</text>
<text x="103.8" y="227.9">1</text>
<text x="108.3" y="229.3">VIN</text>
<text x="115.6" y="232.9">VOUT</text>
<text x="127" y="231.5">5</text>
<text x="350.7" y="233.8" transform="rotate(-90 350.7 233.8)">4</text>
<text x="103.8" y="235">2</text>
<text x="108.3" y="236.4">GND</text>
<text x="120.4" y="239.9">BP</text>
<text x="127" y="238.5">4</text>
<text x="345.4" y="235.6" transform="rotate(-90 345.4 235.6)">1</text>
<text x="103.8" y="242">3</text>
<text x="108.3" y="243.5">EN</text>
</g>
<g font-size="3.2">
<text x="273" y="33.9">2</text>
<text x="276.5" y="35.7">GND</text>
<text x="284.2" y="33.9">GND</text>
<text x="293" y="32.1">3</text>
<text x="274.8" y="74.6" transform="rotate(-90 274.8 74.6)">10</text>
<text x="278.3" y="74.6" transform="rotate(-90 278.3 74.6)">9</text>
<text x="131.9" y="83.3">1</text>
<text x="160.7" y="81.5">GND</text>
<text x="169.5" y="83.3">38</text>
<text x="169.5" y="79.8">39</text>
<text x="276.6" y="83.4" transform="rotate(-90 276.6 83.4)">GND</text>
<text x="280.1" y="83.4" transform="rotate(-90 280.1 83.4)">GND</text>
<text x="135.4" y="85.1">GND</text>
<text x="160.7" y="85.1">GND</text>
<text x="44.3" y="125.6">GND</text>
<text x="53.1" y="123.9">A1B12</text>
<text x="129.8" y="132.7">15</text>
<text x="135.4" y="134.4">GND</text>
<text x="44.3" y="164.4">GND</text>
<text x="53.1" y="162.7">B1A12</text>
</g>
<g font-size="3.2" fill="#8d2323">
<text x="116.8" y="46.2">5</text>
<text x="116.8" y="53.3">3</text>
<text x="116.8" y="49.8">4</text>
<text x="116.8" y="56.8">2</text>
<text x="116.8" y="60.4">1</text>
<text x="224.4" y="118.6">3</text>
<text x="224.4" y="125.6">1</text>
<text x="224.4" y="122.1">2</text>
</g>
<g font-size="3.2" fill="#f00">
<text x="131.9" y="86.8">2</text>
<text x="135.4" y="88.6">VDD33</text>
<text x="131.9" y="93.9">4</text>
<text x="135.4" y="95.6">SENSOR_VP</text>
</g>
<g font-size="3.2" fill="#838383">
<text x="34.1" y="119.4">TYPE-C16PIN</text>
<text x="34.1" y="116.4">USB1</text>
<text x="35.3" y="185.9">Type-C</text>
</g>
<g font-size="2.5" fill="#a54b4b">
<text x="277.9" y="60">V_USB</text>
<text x="64.1" y="114.7">GND</text>
<text x="74.4" y="128.7">V_USB</text>
<text x="85.3" y="148.1">GND</text>
<text x="68" y="157">V_USB</text>
<text x="80" y="162.2">GND</text>
<text x="82.2" y="176.4">V_USB</text>
<text x="60.6" y="185.2">GND</text>
<text x="91" y="220.5">V_USB</text>
</g>
<g font-size="2.5" fill="#838383">
<text x="82.5" y="140.5" transform="rotate(-90 82.5 140.5)">R33</text>
<text x="89.3" y="140.5" transform="rotate(-90 89.3 140.5)">5K1</text>
<text x="77.3" y="154.7" transform="rotate(-90 77.3 154.7)">R34</text>
<text x="84" y="154.7" transform="rotate(-90 84 154.7)">5K1</text>
</g>
<g font-size="1.8" fill="#838383">
<text x="74.1" y="135.4">D+</text>
<text x="74.1" y="138.9">D-</text>
</g>
</svg>
